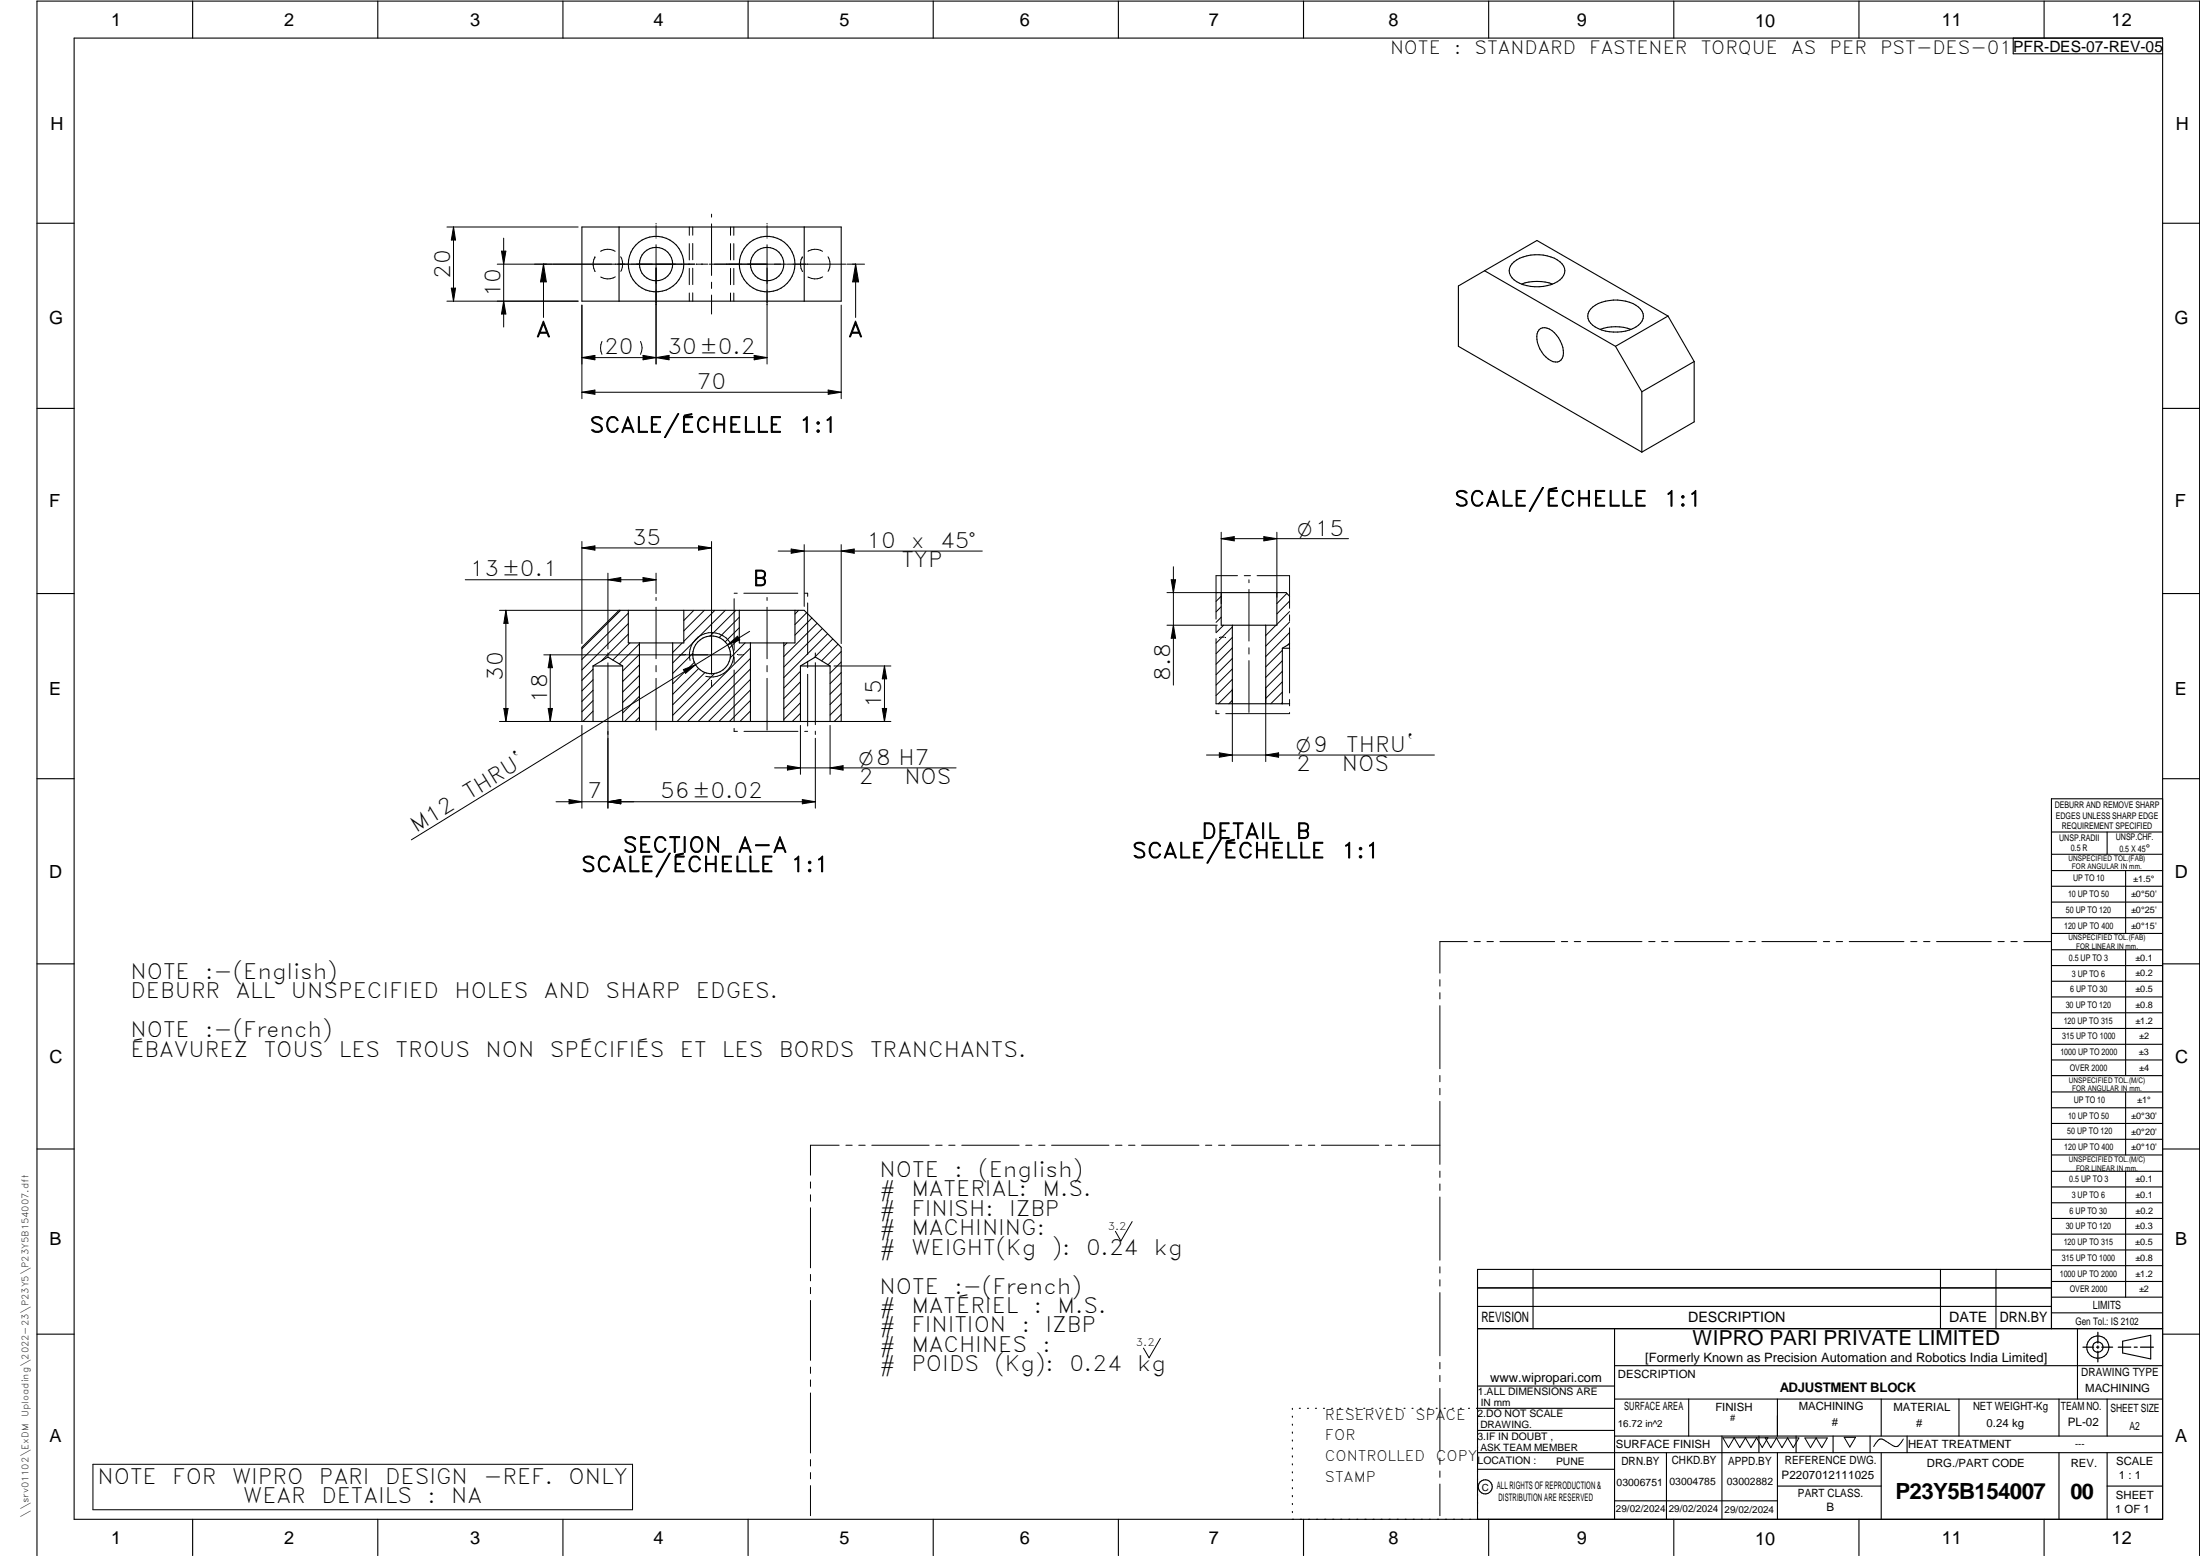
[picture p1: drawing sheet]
<svg xmlns="http://www.w3.org/2000/svg" width="594mm" height="420mm" viewBox="0 0 594 420" stroke-linecap="round" stroke-linejoin="round" font-family="sans-serif">
<g fill="none" stroke="#000" stroke-width=".3">
<path d="M20 10.3h564v400h-564zM52 .3v10M102 .3v10M152 .3v10M202 .3v10M252 .3v10M302 .3v10M352 .3v10M402 .3v10M452 .3v10M502 .3v10M543.6 10.3v4.2h40.4"/>
<path d="M552 .3v10M10 60.3h10M157.1 61.3h70.1v20h-70.1zM167.2 61.3v20M217.2 61.3v20M400.9 73.1l35.3 20.4M408.3 71.2a10.6 10.6 0 0 1 12.2-1 3.1 3.1 0 0 1 2.1 2.9 3.1 3.1 0 0 1-2.1 3 11.4 11.4 0 0 1-11.7-.5 2.88 2.88 0 0 1-.5-4.4zM410.9 76.7a12.4 12.4 0 0 1 8.3 0M584 60.3h10M415.6 89a2.59 2.59 0 0 1 3.5 .3 7.2 7.2 0 0 1 2.8 7.4 2.05 2.05 0 0 1-3.1 .7 7.2 7.2 0 0 1-3.5-7.9zM429.5 83.5a10.4 10.4 0 0 1 10.5-1.9 4.8 4.8 0 0 1 3.8 3.7 4.5 4.5 0 0 1-3.8 3.8 10.8 10.8 0 0 1-10.5-1.9 2.71 2.71 0 0 1 0-3.7zM436.2 93.5l7.2 12.3"/>
<path d="M440.4 88.9a12.4 12.4 0 0 0-8.3 0M450.4 85.3l-14.2 8.2M450.4 85.3l-35.4-20.4-21.2 12.3v16.3l49.6 28.6M450.4 85.3l7.1 12.3M457.5 97.6v16.3l-14.1 8.2M457.5 97.6l-14.1 8.2M10 110.3h10M443.4 105.8v16.3M584 110.3h10M10 160.3h10M157.1 174.8l10.1-10h50l10 10v20h-70.1zM160.1 179.8h8"/>
<path d="M160.1 179.8v15M160.1 179.8l4.1-2.4 3.9 2.4M168.1 179.8v15M169.7 164.8v8.8h15v-8.8M172.7 173.6v21.2M181.6 173.6v21.2M199.6 164.8v8.8h15.1v-8.8M202.6 173.6v21.2M211.7 173.6v21.2M216.1 179.8h8M216.1 179.8v15M216.1 179.8l4.1-2.4 3.9 2.4"/>
<path d="M224.1 179.8v15M328.4 160h18.9l.9 1M329.8 160v8.8h15v-8.8M332.8 168.8v21.2M341.8 168.8v21.2M346.3 175v15M346.3 175h1.9M348.2 173.9l-1.9 1.1M584 160.3h10M328.4 190h19.8M10 210.3h10M584 215.7h-30v143.1"/>
<path d="M584 210.3h10M554 224.7h30M554 230.7h30M554 235.1h30M554 239.3h30M569 224.7v6M574 235.1v17M554 243.6h30M554 247.8h30M554 252.1h30M554 256.5h30M574 256.5v33.9"/>
<path d="M10 260.3h10M554 260.7h30M554 265h30M554 269.2h30M554 273.5h30M554 277.7h30M584 260.3h10M554 282h30M554 286.2h30M554 290.4h30M554 294.9h30M554 299.1h30"/>
<path d="M574 294.9v17M10 310.3h10M554 303.4h30M554 307.6h30M554 311.9h30M554 316.3h30M574 316.3v34M584 310.3h10M554 320.5h30M554 324.8h30M554 329h30M554 333.2h30"/>
<path d="M554 337.5h30M399 358.8h185M399 352.8h155M399 347.8h155M414 342.8v16M436 358.8v51.5M524 342.8v16M539 342.8v16M554 341.8h30M554 346h30M554 350.3h30M554 354.5h30"/>
<path d="M554 342.8h-155v67.5M561 358.8v19M10 360.3h10M399 374.3h37M436 368.8h148M436 377.8h148M456 377.8v10M480 377.8v10M508 377.8v10M529 377.8v10M556 377.8v10M569 377.8v10"/>
<path d="M573.2 362.2l7.6-1.6v6.3l-7.6-1.6zM584 360.3h10M349 380.3v.3M349 382.4v.3M349 384.6v.3M349 386.7v.3M349 388.8v.3M349 391v.3M349 393.1v.3M349 395.3v.3M349 397.4v.3M349 399.5v.3"/>
<path d="M350.9 380.3h.2M353.1 380.3h.2M355.2 380.3h.3M357.4 380.3h.3M359.6 380.3h.3M361.7 380.3h.3M363.9 380.3h.3M366.1 380.3h.3M368.3 380.3h.2M370.4 380.3h.3M372.6 380.3h.3M374.8 380.3h.3"/>
<path d="M376.9 380.3h.4M379.1 380.3h.3M381.3 380.3h.3M383.4 380.3h.4M385.6 380.3h.3M387.8 380.3h.3M390 380.3h.3M392.2 380.3h.3M394.3 380.3h.3M396.5 380.3h.3M398.7 380.3h37.3M399 386.2h37"/>
<path d="M399 396.7h37M436 387.8h148M450 392.3v18M465 387.8v22.5M475 387.8v4.5M480 392.3v18M485 387.8v4.5M495 387.8v4.5M505 387.8v4.5M508 392.3v18M515 387.8v4.5M556 392.3v18"/>
<path d="M569 392.3v18M584 392.3h-185M52 410.3v9.7M102 410.3v9.7M152 410.3v9.7M202 410.3v9.7M252 410.3v9.7M302 410.3v9.7M349 401.7v.3M349 403.8v.4M349 406v.3M349 408.1v.3"/>
<path d="M352 410.3v9.7M402 410.3v9.7M436 405.3h44M452 410.3v9.7M480 401.3h28M502 410.3v9.7M552 410.3v9.7M569 401.3h15M10 420v-419.7h584v419.7"/>
<circle cx="177.1" cy="71.3" r="4.5"/>
<circle cx="177.1" cy="71.3" r="7.5"/>
<circle cx="207.1" cy="71.3" r="7.5"/>
<circle cx="207.1" cy="71.3" r="4.5"/>
<circle cx="192.2" cy="176.8" r="5.1"/>
<circle cx="566.5" cy="363.8" r="2.99"/>
<circle cx="566.5" cy="363.7" r="1.41"/>
<circle cx="401.1" cy="401.5" r="1.9"/>
</g>
<path d="M566.5 359.7v3M562.5 363.8h2.9M566.1 363.8h.7M566.5 363.4v.7M566.5 364.9v2.8M567.6 363.8h2.9M572 363.8h3.4M576.3 363.8h.8M578 363.8h3.5" fill="none" stroke="#000" stroke-width=".34"/>
<g fill="none" stroke="#000" stroke-width=".27">
<path d="M192.1 57.8v.8M120.7 61.3h35.4M121.9 77.8h1.1l-.5 3.5zM122.5 61.3v20M122.5 61.3l.5 3.5h-1.1zM134.3 71.3h53.3M135.4 67.8h1.2l-.6 3.5zM136 64.3v24M146.8 71.3v14.4M146.8 71.3l.7 4.8h-1.5zM160.6 69.4h.1M160.6 69.4a4.1 4.1 0 0 0 .1 3.9"/>
<path d="M162.2 67.9a3.8 3.8 0 0 1 3.9 0M166.2 74.8a3.9 3.9 0 0 1-4 0M167.6 69.3a3.9 3.9 0 0 1 0 4M177.2 60.3v.2M177.2 60.9v2.9M177.2 64.2v.1M177.2 66.1v32.2M186.1 61.3v2.2M186.1 65.8v4.4M186.1 72.5v4.4M186.1 79.1v2.2M187.1 61.3v2.2"/>
<path d="M187.1 65.7v4.4M187.1 72.4v4.4M187.1 79.1v2.2M188 71.3h3.1M191.5 71.3h20.9M192.1 60.5v13.9M192.1 76.2v1.7M192.1 79.7v5.1M197.3 61.3v2.2M197.3 65.8v4.4M197.3 72.5v4.4M197.3 79.1v2.2"/>
<path d="M198.2 61.3v2.2M198.2 65.8v4.4M198.2 72.5v4.4M198.2 79.1v2.2M207.1 60.3v.2M207.1 60.9v2.9M207.1 64.2v.1M207.1 66.1v32.2M212.6 71.3h15.8M216.7 69.4a4.1 4.1 0 0 0 0 3.9M216.7 69.4h.1M218.2 67.9a3.8 3.8 0 0 1 3.9 0"/>
<path d="M222.2 74.8a4 4 0 0 1-4 0M223.6 69.3a3.8 3.8 0 0 1 0 4M228.7 71.3h4.8M231 71.3l.9 4.8h-1.7zM231 71.3v14.4M120.7 81.3h35.4M136 81.3l.6 3.5h-1.2zM157.1 82.4v25.3M157.1 96.6h50M157.1 96.6l3.5-.6v1.2zM162.6 92.2a4.1 4.1 0 0 0 0 3.5M173 92.2a3.8 3.8 0 0 1 0 3.5"/>
<path d="M173.6 96v1.2l7.1-1.2v1.2zM203.7 96l3.4 .6-3.4 .6zM227.2 82.4v25.3M157.1 105.9h70.1M157.1 105.9l3.5-.6v1.2zM223.6 105.3l3.6 .6-3.6 .6zM125.6 156.5h51.6M157.1 146.2v27.6M157.1 148h35M157.1 148l3.5-.6v1.1zM164.2 154.8v20.5M164.2 156.5l3.4-.5v1.1z"/>
<path d="M173.6 156l3.6 .5-3.6 .6zM177.2 154.8v5.5M188.6 147.4l3.5 .6-3.5 .5zM192.1 146.2v35.9M210.1 148.8h55.2M213.6 148.3l3.6 .5-3.6 .6zM217.2 147.1v16.6M227.2 147.1v26.7M227.2 148.8l3.5-.5v1.1zM316.3 156.5h1.2l-.6 3.5zM316.9 153v32M329.8 143.7v19.3"/>
<path d="M329.8 145.5l3.5-.6v1.1zM329.8 145.5h34.3M334.2 155.4h-5.8v11.8M336 155.4h1.7M337.3 156.5v.9M337.3 159.2v13.9M339.5 155.4h8.7v8.9M341.3 144.9l3.5 .6-3.5 .6zM344.8 143.7v17.6M134.9 164.8h32.4M136.6 164.8v30M136.6 164.8l.6 3.5h-1.1z"/>
<path d="M146.8 176.8h50.6M148.6 176.8v18M148.6 176.8l.6 3.5h-1.2zM164.2 176.3v.9M164.2 179v16.7M167.6 164.8l-10.5 10.4M169.7 165.6l-12.6 12.5M169.7 168.4l-12.6 12.5M169.7 171.2l-7.3 7.2M170.1 173.6l-4.6 4.6M172.7 173.9l-5.4 5.4M172.7 176.7l-4.6 4.5"/>
<path d="M172.7 179.5l-4.6 4.5M177.2 161.3v.8M177.2 164v13.9M177.2 179.7v1.7M184.2 173.6l-2.6 2.6M186.3 178.4a6 6 0 0 1 5.4-7.6 6 6 0 0 1 6.5 6.6 6 6 0 0 1-7.6 5.2M187.1 176.4l-5.5 5.5M187.4 164.8l-2.7 2.8M187.5 178.9l-5.9 5.8M187.8 179.5l-76.7 47.3M190.2 164.8l-5.5 5.5M193 164.8l-8.3 8.4"/>
<path d="M195.9 164.8l-14.3 14.2M196.5 174.1l2.7-2.3 .6 1zM198.2 160.2h.9M198.2 161.7v13.9M198.2 177.4v1.7M198.7 164.8l-6.9 6.9M199.4 176.8h1.1M199.6 172.3l-2.7 2.7M199.6 166.7l-5.4 5.5M199.6 169.5l-3.8 3.8M200.9 160.2h14.5M201.2 173.6l-4 4"/>
<path d="M202.4 170.5l-14.6 9M202.6 177.8l-16.9 17M202.6 175l-19.8 19.8M207.1 161.3v.8M207.1 164v13.9M207.1 179.7v1.7M212.5 173.6l-.8 .9M215.6 164.8l-.9 1M217.2 160.2h.9v.8M217.8 165.5l-3.1 3.2M218.1 162.8v14M218.1 178.6v1.7"/>
<path d="M219.2 166.9l-4.5 4.6M220.2 176.3v.9M220.2 178.9v16.8M220.6 168.3l-8.9 9M222.1 169.7l-10.4 10.4M223.5 171.2l-11.8 11.8M224.9 172.6l-5 5M225.2 179.8h15.4M226.3 173.9l-4.4 4.5M227.2 178.8l-3.1 3M227.2 175.9l-3.6 3.6M238.8 179.8l.6 3.5h-1.2z"/>
<path d="M238.8 179.8v15M315.1 168.8h13.6M315.1 160h13.6M316.9 168.8l.6 3.5h-1.2zM328.4 169v1.7M328.4 172.5v17.5M329.5 172h1.1M329.8 163.8l-1.4 1.4M329.8 166.7l-1.4 1.4M329.8 161l-1.4 1.4M330.4 168.8l-2 2.1M332.8 169.3l-4.4 4.4"/>
<path d="M332.8 172.1l-4.4 4.4M332.8 175l-4.4 4.4M332.8 177.8l-4.4 4.4M337.3 174.9v1.7M337.3 178.4v14M344.5 168.8l-2.7 2.8M344.9 160l-.1 .1M346.3 175.6l-4.5 4.5M346.3 178.4l-4.5 4.5M347.5 160.2l-2.7 2.8M348.2 173.7l-.5 .5M348.2 162.3l-3.4 3.5"/>
<path d="M348.2 165.1l-3.4 3.5M348.2 168l-6.4 6.5M348.2 170.8l-6.4 6.5M348.2 166v1.7M348.2 169.5v17.6M134.9 194.8h24.2M136.1 191.3h1.1l-.6 3.5zM148 191.3h1.2l-.6 3.5zM157.1 195.9v22.3M160.1 186.4l-3 3M160.1 189.2l-3 3M160.1 192l-2.7 2.8"/>
<path d="M160.1 180.7l-3 3M160.1 183.6l-3 3M164.2 195.9v22.3M172.7 190.8l-4 4M172.7 182.4l-4.6 4.5M172.7 185.2l-4.6 4.5M172.7 188l-4.6 4.5M172.7 193.7l-1.2 1.1M177.2 183.2v13.9M184.5 180.8l3.3-1.3-2.7 2.3zM188.7 180.5l-7.1 7M190.4 181.6l-8.8 8.7"/>
<path d="M192.1 184v1.2M192.1 185.3v.1M193 181.8l-11.4 11.4M198.2 196.7v.8h.9M198.2 180.9v14M200.9 197.5h14.6M202.6 192l-2.8 2.8M202.6 189.1l-5.6 5.7M202.6 186.3l-8.5 8.5M202.6 183.5l-11.3 11.3M202.6 180.6l-14.1 14.2M207.1 183.2v13.9"/>
<path d="M216.1 181.3l-4.4 4.5M216.1 184.1l-4.4 4.5M216.1 186.9l-4.4 4.5M216.1 189.8l-4.4 4.5M216.1 195.9v13.2M216.1 192.6l-2.2 2.2M217.3 197.5h.8M218.1 182.1v13.9M220.2 197.4v.9M220.2 199.3v18.9M224.1 195.9v13.2M225.2 194.8h15.4"/>
<path d="M227.2 192.9l-2 1.9M227.2 181.6l-3.1 3M227.2 184.4l-3.1 3.1M227.2 187.2l-3.1 3M227.2 190.1l-3.1 3M238.2 191.3h1.2l-.6 3.5zM328.4 191.9v.8h.8M332.8 189.1l-1 .9M332.8 186.3l-3.8 3.7M332.8 180.6l-4.4 4.4M332.8 183.4l-4.4 4.4M332.8 186.1v19.6"/>
<path d="M341.8 185.6v20.1M346.3 181.3l-4.5 4.5M346.3 184.1l-4.5 4.5M346.3 189.7l-.3 .3M346.3 186.9l-3.2 3.1M348.2 192.4v.3h-17.2M348.2 188.9v1.7M150.1 216.5h70.1M153.7 215.9l3.4 .6-3.4 .5zM164.2 216.5l3.4-.6v1.1zM209.2 207.3h49M212.6 206.8l3.5 .5-3.5 .6z"/>
<path d="M216.7 215.9l3.5 .6-3.5 .5zM224.1 207.3l3.6-.5v1.1zM325.8 203.9h61.5M329.3 203.3l3.5 .6-3.5 .6zM341.8 203.9l3.5-.6v1.2zM396.2 254.3h-7.4v8.5M398.1 254.3h1.6M401.5 254.3h1.8M405 254.3h14.8M421.6 254.3h1.7M425.1 254.3h1.7M428.6 254.3h14.8"/>
<path d="M445.2 254.3h1.7M448.7 254.3h1.7M452.2 254.3h14.8M468.8 254.3h1.7M472.3 254.3h1.7M475.8 254.3h14.8M492.4 254.3h1.7M495.8 254.3h1.8M499.4 254.3h14.7M516 254.3h1.6M519.4 254.3h1.8M522.9 254.3h14.8"/>
<path d="M539.5 254.3h1.7M543 254.3h1.7M546.5 254.3h7.4M388.8 264.5v1.8M388.8 268.1v1.6M388.8 271.6v17M388.8 290.4v1.7M388.8 293.9v1.7M388.8 297.4v17M218.9 319.2v1.6M226.6 309.2h-7.7v8.1M228.4 309.2h1.7"/>
<path d="M231.9 309.2h1.7M235.4 309.2h15.5M252.7 309.2h1.7M256.2 309.2h1.7M259.7 309.2h15.5M277 309.2h1.7M280.5 309.2h1.7M284 309.2h15.5M301.2 309.2h1.8M304.8 309.2h1.7M308.3 309.2h15.5M325.5 309.2h1.7"/>
<path d="M329.1 309.2h1.6M332.6 309.2h15.4M349.8 309.2h1.7M353.3 309.2h1.7M356.8 309.2h15.5M374.1 309.2h1.7M377.6 309.2h1.7M381.1 309.2h7.7M388.8 316.2v1.7M388.8 319.7v1.7M218.9 322.6v1.8M218.9 326.1v16.2"/>
<path d="M305.7 329.9l-3 5.2-1.5-2.6M388.8 323.2v17.1M218.9 344.1v1.8M218.9 347.6v1.7M218.9 351.2v16.1M388.8 342.1v1.6M388.8 345.6v1.7M388.8 349v17.1M218.9 369.1v1.7M218.9 372.6v1.8M218.9 376.1v16.2M313.3 361.4l-3 5.2-1.5-2.6"/>
<path d="M388.8 367.9v1.7M388.8 371.4v1.7M388.8 374.9v17M25.1 395.4h145.7v12.3h-145.7zM218.9 394.1v1.8M218.9 397.6v1.7M388.8 393.7v1.7M388.8 397.2v1.7M465.2 388.2h12.2l-1.5 2.7-1.6-2.7-1.5 2.7-1.5-2.7-1.5 2.7-1.5-2.7-1.5 2.7zM476.7 388.3h9.1l-1.6 2.6-1.5-2.6-1.5 2.6-1.5-2.6-1.5 2.6zM487.4 388.3h6l-1.5 2.6-1.5-2.6-1.5 2.6zM498 388.1h3.1l-1.6 2.6z"/>
<path d="M514 388.6l-1.1 1.5a1.2 1.2 0 0 1-1.8 .3l-1.8-1.2a1.55 1.55 0 0 0-1.6-.6 1.55 1.55 0 0 0-1.2 1.1l-.5 .9M218.9 401.2v8.1M388.8 400.7v8.6"/>
</g>
<g fill="#000">
<path d="M122.5 61.3l.5 3.5h-1.1zM121.9 77.8h1.1l-.5 3.5zM135.4 67.8h1.2l-.6 3.5zM146.8 71.3l.7 4.8h-1.5zM231 71.3l.9 4.8h-1.7zM136 81.3l.6 3.5h-1.2zM157.1 96.6l3.5-.6v1.2zM173.6 96l3.6 .6-3.6 .6zM177.2 96.6l3.5-.6v1.2zM203.7 96l3.4 .6-3.4 .6zM157.1 105.9l3.5-.6v1.2zM223.6 105.3l3.6 .6-3.6 .6z"/>
<path d="M157.1 148l3.5-.6v1.1zM164.2 156.5l3.4-.5v1.1zM173.6 156l3.6 .5-3.6 .6zM188.6 147.4l3.5 .6-3.5 .5zM213.6 148.3l3.6 .5-3.6 .6zM227.2 148.8l3.5-.5v1.1zM316.3 156.5h1.2l-.6 3.5zM329.8 145.5l3.5-.6v1.2zM341.3 144.9l3.5 .6-3.5 .6zM136.6 164.8l.6 3.5h-1.1zM196.5 174.1l2.7-2.3 .6 1zM316.9 168.8l.6 3.5h-1.2z"/>
<path d="M136.1 191.3h1.1l-.6 3.5zM148 191.3h1.2l-.6 3.5zM148.6 176.8l.6 3.5h-1.2zM184.5 180.8l3.3-1.3-2.7 2.3zM238.8 179.8l.6 3.5h-1.2zM238.2 191.3h1.2l-.6 3.5zM153.7 215.9l3.4 .6-3.4 .5zM164.2 216.5l3.4-.6v1.1zM212.6 206.8l3.5 .5-3.5 .6zM216.7 215.9l3.5 .6-3.5 .5zM224.1 207.3l3.6-.5v1.1zM329.3 203.3l3.5 .6-3.5 .6z"/>
<path d="M341.8 203.9l3.5-.6v1.2z"/>
</g>
<text font-size="6" x="511.8" y="404.8">P23Y5B154007</text>
<text font-size="5.9" x="559.1" y="404.7">00</text>
<g font-size="5.7">
<text x="121.6" y="75.3" transform="rotate(-90 121.6 75.3)">20</text>
<text x="135.1" y="80.3" transform="rotate(-90 135.1 80.3)">10</text>
<text x="144.7" y="91">A</text>
<text x="163.2" y="95.7">20</text>
<text x="180.3" y="95.7">30±0.2</text>
<text x="229" y="91">A</text>
<text x="188.2" y="105">70</text>
<text x="159.2" y="116.8">SCALE/ÉCHELLE</text>
<text x="215.7" y="116.8">1:1</text>
<text x="392.7" y="136.7">SCALE/ÉCHELLE</text>
<text x="449.3" y="136.7">1:1</text>
<text x="170.7" y="147.1">35</text>
<text x="234" y="148">10</text>
<text x="246.1" y="148">x</text>
<text x="253.9" y="148">45°</text>
<text x="126.9" y="155.7">13±0.1</text>
<text x="243.4" y="153.2">TYP</text>
<text x="203.3" y="158.2">B</text>
<text x="135.8" y="183.8" transform="rotate(-90 135.8 183.8)">30</text>
<text x="316" y="183.8" transform="rotate(-90 316 183.8)">8.8</text>
<text x="147.7" y="189.8" transform="rotate(-90 147.7 189.8)">18</text>
<text x="237.9" y="191.3" transform="rotate(-90 237.9 191.3)">15</text>
<text x="363.6" y="203">THRU`</text>
<text x="350" y="208.3">2</text>
<text x="362.4" y="208.3">NOS</text>
<text x="158.7" y="215.6">7</text>
<text x="178.3" y="215.6">56±0.02</text>
<text x="231.9" y="211.7">2</text>
<text x="244.2" y="211.7">NOS</text>
<text x="126.7" y="216.1" transform="rotate(-32 126.7 216.1)">THRU`</text>
<text x="112.4" y="224.9" transform="rotate(-32 112.4 224.9)">M12</text>
<text x="324.4" y="226.4">DETAIL</text>
<text x="349.9" y="226.4">B</text>
<text x="168.2" y="230.2">SECTION</text>
<text x="199.2" y="230.2">A-A</text>
<text x="305.7" y="231.7">SCALE/ÉCHELLE</text>
<text x="362.2" y="231.7">1:1</text>
<text x="156.9" y="235.4">SCALE/ÉCHELLE</text>
<text x="213.5" y="235.4">1:1</text>
<text x="35.2" y="264.3">NOTE</text>
<text x="35.2" y="269.5">DEBURR</text>
<text x="55.4" y="264.3">:-(English)</text>
<text x="63.7" y="269.5">ALL</text>
<text x="78.6" y="269.5">UNSPECIFIED</text>
<text x="122.7" y="269.5">HOLES</text>
<text x="146.9" y="269.5">AND</text>
<text x="163.5" y="269.5">SHARP</text>
<text x="187.9" y="269.5">EDGES.</text>
<text x="35.2" y="280">NOTE</text>
<text x="55.4" y="280">:-(French)</text>
<text x="35.2" y="285.3">ÉBAVUREZ</text>
<text x="71.2" y="285.3">TOUS</text>
<text x="91.5" y="285.3">LES</text>
<text x="106.8" y="285.3">TROUS</text>
<text x="131.1" y="285.3">NON</text>
<text x="148.5" y="285.3">SPÉCIFIÉS</text>
<text x="183.6" y="285.3">ET</text>
<text x="195" y="285.3">LES</text>
<text x="210.3" y="285.3">BORDS</text>
<text x="234.9" y="285.3">TRANCHANTS.</text>
<text x="237.5" y="317.8">NOTE</text>
<text x="257.7" y="317.8">:</text>
<text x="264.1" y="317.8">(English)</text>
<text x="237.5" y="323">#</text>
<text x="246.1" y="323">MATERIAL:</text>
<text x="281.5" y="323">M.S.</text>
<text x="237.5" y="328.3">#</text>
<text x="246.1" y="328.3">FINISH:</text>
<text x="272.5" y="328.3">IZBP</text>
<text x="237.5" y="333.5">#</text>
<text x="246.1" y="333.5">MACHINING:</text>
<text x="237.5" y="338.8">#</text>
<text x="246.1" y="338.8">WEIGHT(Kg</text>
<text x="284" y="338.8">):</text>
<text x="293.3" y="338.8">0.24</text>
<text x="311.6" y="338.8">kg</text>
<text x="237.5" y="349.3">NOTE</text>
<text x="257.7" y="349.3">:-(French)</text>
<text x="237.5" y="354.5">#</text>
<text x="237.5" y="359.8">#</text>
<text x="246.1" y="359.8">FINITION</text>
<text x="246.1" y="354.5">MATÉRIEL</text>
<text x="275.9" y="359.8">:</text>
<text x="279.2" y="354.5">:</text>
<text x="282.3" y="359.8">IZBP</text>
<text x="285.6" y="354.5">M.S.</text>
<text x="237.5" y="365">#</text>
<text x="246.1" y="365">MACHINES</text>
<text x="281.5" y="365">:</text>
<text x="237.5" y="370.3">#</text>
<text x="246.1" y="370.3">POIDS</text>
<text x="268.5" y="370.3">(Kg):</text>
<text x="288.8" y="370.3">0.24</text>
<text x="307.1" y="370.3">kg</text>
<text x="26.3" y="400.6">NOTE</text>
<text x="46.5" y="400.6">FOR</text>
<text x="62.7" y="400.6">WIPRO</text>
<text x="86.1" y="400.6">PARI</text>
<text x="104" y="400.6">DESIGN</text>
<text x="130.5" y="400.6">-REF.</text>
<text x="153.5" y="400.6">ONLY</text>
<text x="65.7" y="405.9">WEAR</text>
<text x="86.8" y="405.9">DETAILS</text>
<text x="115.4" y="405.9">:</text>
<text x="121.8" y="405.9">NA</text>
</g>
<text font-size="5.6" x="457" y="363.2">WIPRO PARI PRIVATE LIMITED</text>
<g font-size="5.4">
<text x="350.3" y="144.6">O15</text>
<text x="350" y="203">O9</text>
<text x="231.9" y="206.5">O8 H7</text>
</g>
<g font-size="4.9">
<text x="30" y="6.9">1</text>
<text x="76.7" y="6.9">2</text>
<text x="127" y="6.9">3</text>
<text x="176.5" y="6.9">4</text>
<text x="226.7" y="6.9">5</text>
<text x="275.4" y="6.9">6</text>
<text x="326.4" y="6.9">7</text>
<text x="375" y="6.9">8</text>
<text x="425.8" y="6.9">9</text>
<text x="473.9" y="7.3">10</text>
<text x="524.3" y="6.9">11</text>
<text x="570.2" y="6.9">12</text>
<text x="375.4" y="14.5">NOTE</text>
<text x="392.7" y="14.5">:</text>
<text x="398.2" y="14.5">STANDARD</text>
<text x="429.2" y="14.5">FASTENER</text>
<text x="459.2" y="14.5">TORQUE</text>
<text x="483.7" y="14.5">AS</text>
<text x="494.1" y="14.5">PER</text>
<text x="507.7" y="14.5">PST-DES-01</text>
<text x="13.6" y="35.1">H</text>
<text x="587.6" y="35.1">H</text>
<text x="13.2" y="87.5">G</text>
<text x="587.2" y="87.5">G</text>
<text x="13.2" y="137">F</text>
<text x="587.2" y="137">F</text>
<text x="13.2" y="187.6">E</text>
<text x="587.2" y="187.6">E</text>
<text x="13.2" y="237">D</text>
<text x="587.2" y="237">D</text>
<text x="13.4" y="287.1">C</text>
<text x="587.4" y="287.1">C</text>
<text x="13.4" y="336.2">B</text>
<text x="587.4" y="336.2">B</text>
<text x="13.4" y="389.3">A</text>
<text x="587.4" y="389.3">A</text>
<text x="30" y="416.9">1</text>
<text x="76.7" y="416.9">2</text>
<text x="127" y="416.9">3</text>
<text x="176.5" y="416.9">4</text>
<text x="226.7" y="416.9">5</text>
<text x="275.4" y="416.9">6</text>
<text x="326.4" y="416.9">7</text>
<text x="375" y="416.9">8</text>
<text x="425.8" y="416.9">9</text>
<text x="473.9" y="417.3">10</text>
<text x="524.3" y="416.9">11</text>
<text x="570.2" y="416.9">12</text>
</g>
<text font-size="4.2" x="543.6" y="14">PFR-DES-07-REV-05</text>
<g font-size="3.9">
<text x="400" y="357.1">REVISION</text>
<text x="455.9" y="357.1">DESCRIPTION</text>
<text x="526.4" y="357.1">DATE</text>
<text x="540" y="357.1">DRN.BY</text>
<text x="357.8" y="383.3">RESERVED</text>
<text x="382.3" y="383.3">SPACE</text>
<text x="357.8" y="388.9">FOR</text>
<text x="357.8" y="394.5">CONTROLLED</text>
<text x="387.8" y="394.5">COPY</text>
<text x="357.8" y="400">STAMP</text>
</g>
<text font-size="3.6" x="480.6" y="375.8">ADJUSTMENT BLOCK</text>
<g font-size="3.5">
<text x="444.3" y="367.7">[Formerly Known as Precision Automation and Robotics India Limited]</text>
<text x="402.4" y="373.3">www.wipropari.com</text>
</g>
<g font-size="3.1">
<text x="565.1" y="353.5">LIMITS</text>
<text x="562" y="371.7">DRAWING TYPE</text>
<text x="436.9" y="372.1">DESCRIPTION</text>
<text x="563.1" y="375.9">MACHINING</text>
<text x="438.6" y="380.8">SURFACE AREA</text>
<text x="463.2" y="380.9">FINISH</text>
<text x="485.7" y="380.8">MACHINING</text>
<text x="511.3" y="380.9">MATERIAL</text>
<text x="532.8" y="380.7">NET WEIGHT-Kg</text>
<text x="556.5" y="380.7">TEAM NO.</text>
<text x="569.9" y="381.2">SHEET SIZE</text>
<text x="494.6" y="385.1">#</text>
<text x="517.4" y="385.3">#</text>
<text x="536.4" y="385.3">0.24 kg</text>
<text x="558.4" y="385.1">PL-02</text>
<text x="575" y="386.1">A2</text>
<text x="436.3" y="391">SURFACE FINISH</text>
<text x="437.8" y="395.5">DRN.BY</text>
<text x="451.4" y="395.4">CHKD.BY</text>
<text x="466.6" y="395.5">APPD.BY</text>
<text x="482" y="395.4">REFERENCE DWG.</text>
<text x="515.3" y="391.1">HEAT TREATMENT</text>
<text x="571.4" y="395.6">SCALE</text>
<text x="481.1" y="399.4">P2207012111025</text>
<text x="520.4" y="396.2">DRG./PART CODE</text>
<text x="559.2" y="396.1">REV.</text>
<text x="572.2" y="399.5">1 : 1</text>
<text x="485.5" y="404.3">PART CLASS.</text>
<text x="493.2" y="407.9">B</text>
<text x="571.4" y="404.7">SHEET</text>
<text x="571.2" y="408.4">1 OF 1</text>
</g>
<text font-size="3" x="579.5" y="230.1">°</text>
<g font-size="2.8">
<text x="299.1" y="332.1">3.2</text>
<text x="560.4" y="357.7">Gen Tol.: IS 2102</text>
<text x="306.7" y="363.6">3.2</text>
<text x="399.1" y="376.6">1.ALL DIMENSIONS ARE</text>
<text x="399" y="382.7">2.DO NOT SCALE</text>
<text x="399" y="388.7">3.IF IN DOUBT ,</text>
<text x="399" y="395.4">LOCATION :</text>
<text x="420.2" y="395.6">PUNE</text>
<text x="404.2" y="402">ALL RIGHTS OF REPRODUCTION &amp;</text>
<text x="436.5" y="401.2">03006751</text>
<text x="450.8" y="400.9">03004785</text>
<text x="466.3" y="401">03002882</text>
<text x="404.7" y="405.4">DISTRIBUTION ARE RESERVED</text>
</g>
<g font-size="2.7">
<text x="399.9" y="379.7">IN mm</text>
<text x="399.7" y="385.7">DRAWING.</text>
<text x="436.9" y="385.4">16.72 in^2</text>
<text x="399.7" y="391.8">ASK TEAM MEMBER</text>
<text x="400.1" y="402.5">C</text>
<text x="436.4" y="408.3">29/02/2024</text>
<text x="450.6" y="408.4">29/02/2024</text>
<text x="465.7" y="408.5">29/02/2024</text>
</g>
<g font-size="2.5">
<text x="554.9" y="218.3">DEBURR AND REMOVE SHARP</text>
<text x="555.2" y="221">EDGES UNLESS SHARP EDGE</text>
<text x="556.1" y="227.1">UNSP.RADII</text>
<text x="556.8" y="223.8">REQUIREMENT SPECIFIED</text>
<text x="571.4" y="226.9">UNSP.CHF.</text>
<text x="559.2" y="229.9">0.5 R</text>
<text x="572.3" y="230.1">0.5 X 45</text>
<text x="559.8" y="238">UP TO 10</text>
<text x="576.1" y="238.1">±1.5°</text>
<text x="558.5" y="242.2">10 UP TO 50</text>
<text x="575.5" y="242.3">±0°50'</text>
<text x="557.4" y="250.7">120 UP TO 400</text>
<text x="557.9" y="246.5">50 UP TO 120</text>
<text x="575.5" y="250.7">±0°15'</text>
<text x="575.5" y="246.5">±0°25'</text>
<text x="558.7" y="259.4">0.5 UP TO 3</text>
<text x="559.5" y="263.7">3 UP TO 6</text>
<text x="576.6" y="263.6">±0.2</text>
<text x="576.6" y="259.4">±0.1</text>
<text x="559" y="267.9">6 UP TO 30</text>
<text x="576.6" y="267.9">±0.5</text>
<text x="557.8" y="272.2">30 UP TO 120</text>
<text x="576.6" y="272.2">±0.8</text>
<text x="556.9" y="280.7">315 UP TO 1000</text>
<text x="557.3" y="276.4">120 UP TO 315</text>
<text x="576.6" y="276.4">±1.2</text>
<text x="577.7" y="280.7">±2</text>
<text x="556.4" y="284.9">1000 UP TO 2000</text>
<text x="577.6" y="284.9">±3</text>
<text x="558.9" y="289.2">OVER 2000</text>
<text x="577.7" y="289.3">±4</text>
<text x="560" y="297.9">UP TO 10</text>
<text x="577.1" y="297.9">±1°</text>
<text x="558.5" y="302.1">10 UP TO 50</text>
<text x="575.5" y="302.1">±0°30'</text>
<text x="557.4" y="310.6">120 UP TO 400</text>
<text x="558.2" y="306.3">50 UP TO 120</text>
<text x="575.5" y="310.6">±0°10'</text>
<text x="575.5" y="306.4">±0°20'</text>
<text x="558.8" y="319.2">0.5 UP TO 3</text>
<text x="559.4" y="323.4">3 UP TO 6</text>
<text x="576.6" y="319.2">±0.1</text>
<text x="576.6" y="323.5">±0.1</text>
<text x="558.9" y="327.7">6 UP TO 30</text>
<text x="576.7" y="327.7">±0.2</text>
<text x="557.8" y="332">30 UP TO 120</text>
<text x="576.6" y="332">±0.3</text>
<text x="556.8" y="340.5">315 UP TO 1000</text>
<text x="557.3" y="336.3">120 UP TO 315</text>
<text x="576.6" y="336.3">±0.5</text>
<text x="576.6" y="340.5">±0.8</text>
<text x="556.2" y="344.7">1000 UP TO 2000</text>
<text x="576.6" y="344.7">±1.2</text>
<text x="558.9" y="349">OVER 2000</text>
<text x="577.6" y="349">±2</text>
<text x="467.2" y="383.8">#</text>
<text x="560.4" y="390.7">---</text>
</g>
<g font-size="2.4">
<text x="7.7" y="382.7" transform="rotate(-90 7.7 382.7)">Uploading\2022-23\P23Y5\P23Y5B154007.dft</text>
<text x="7.7" y="409.8" transform="rotate(-90 7.7 409.8)">\\srv01102\ExDM</text>
</g>
<g font-size="2.1">
<text x="558.5" y="232.4">UNSPECIFIED TOL.(FAB)</text>
<text x="559.5" y="234.7">FOR ANGULAR IN mm.</text>
<text x="558.6" y="253.9">UNSPECIFIED TOL.(FAB)</text>
<text x="560.7" y="256.3">FOR LINEAR IN mm.</text>
<text x="558.7" y="292.3">UNSPECIFIED TOL.(M/C)</text>
<text x="559.6" y="294.7">FOR ANGULAR IN mm.</text>
<text x="558.7" y="313.7">UNSPECIFIED TOL.(M/C)</text>
<text x="560.6" y="316.1">FOR LINEAR IN mm.</text>
</g>
</svg>
